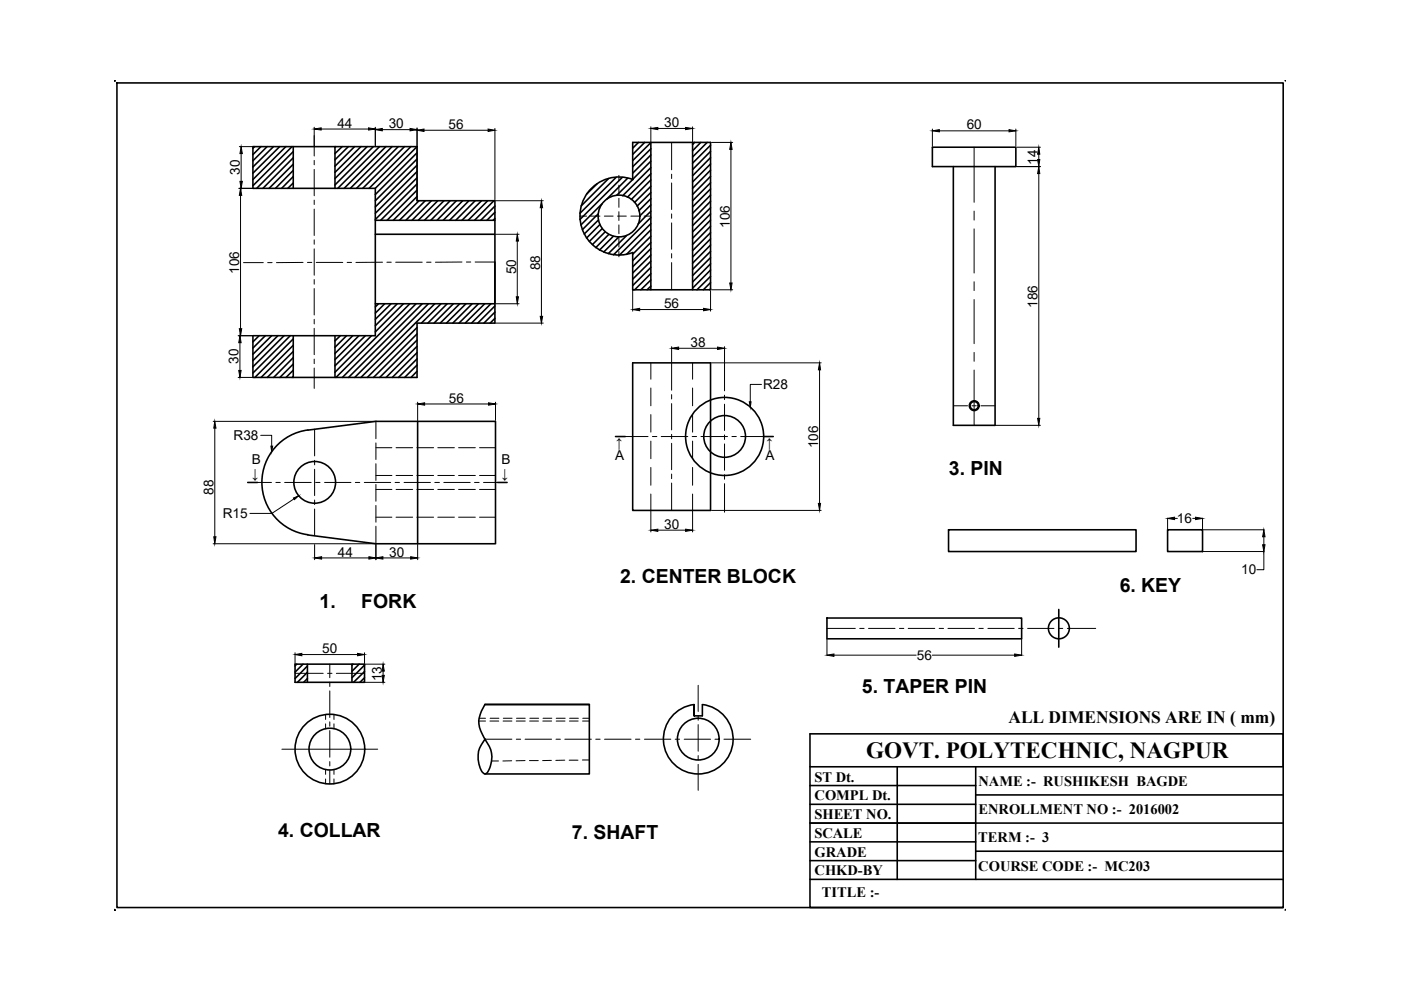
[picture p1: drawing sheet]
<svg xmlns="http://www.w3.org/2000/svg" width="297mm" height="210mm" viewBox="0 0 297 210" stroke-linecap="round" stroke-linejoin="round" font-family="sans-serif">
<!-- layer: 0 -->
<g fill="none" stroke="#000" stroke-width=".34">
<path d="M24.4 17l-.2 .2M24.8 17.6h247.3v174.8h-247.3zM272.5 17l.1 .2M54 31.1l-.4 .3M55.3 31.1l-1.7 1.7M56.6 31.1l-3 3M58 31.1l-4.4 4.3M59.3 31.1l-5.7 5.6M60.6 31.1l-7 7M61.9 31.1l-8.3 8.3M62.2 32.1l-7.8 7.8M62.2 33.5l-6.5 6.4"/>
<path d="M62.2 34.8l-5.1 5.1M62.2 36.1l-3.8 3.8M62.2 37.4l-2.5 2.5M62.2 38.8l-1.2 1.1M62.2 31.1v8.8M71 31.1v8.8M71.2 31.1l-.2 .2M72.5 31.1l-1.5 1.5M73.9 31.1l-2.9 2.8M75.2 31.1l-4.2 4.1M76.5 31.1l-5.5 5.4M77.8 31.1l-6.8 6.8"/>
<path d="M79.1 31.1l-8.1 8.1M80.5 31.1l-8.9 8.8M81.8 31.1l-8.8 8.8M83.1 31.1l-8.8 8.8M84.4 31.1l-8.8 8.8M85.8 31.1l-8.9 8.8M87.1 31.1l-8.8 8.8M88.4 31.1h-34.8v8.8h26M88.4 31.1l-8.8 8.8M88.4 32.4l-8.8 8.8M88.4 33.7l-8.8 8.9M88.4 35l-8.8 8.9"/>
<path d="M88.4 36.4l-8.8 8.8M88.4 37.7l-8.8 8.8M88.4 39l-7.7 7.7M88.4 31.1v11.5h16.5v25.9h-16.5v11.5h-34.8v-8.8h26v-31.3M126.6 39l-2.2 2.2M129 37.9l-5.8 5.8M130.6 37.6l-7.6 7.6M131.9 37.6l-8.9 8.9M133.1 37.8l-4.5 4.5M134.1 38.1l-3.3 3.3M134.1 38.1v-7.9h16.6v31.2h-16.6v-7.8M134.2 38.1a8.3 8.3 0 0 0-11.2 7.7 8.3 8.3 0 0 0 11.2 7.7"/>
<path d="M135.4 30.2l-1.3 1.2M136.7 30.2l-2.6 2.5M138 30.2l-3.9 3.9M138 31.6l-3.9 3.8M138 32.9l-3.9 3.8M138 34.2l-3.9 3.8M138 35.5l-6 6M138 36.8l-5 5M138 38.2l-4.2 4.1M138 39.5l-3.5 3.4M138 30.2v31.2M146.8 30.2v31.2"/>
<path d="M147.3 30.2l-.5 .5M148.6 30.2l-1.8 1.8M149.9 30.2l-3.1 3.1M150.7 30.8l-3.9 3.8M150.7 32.1l-3.9 3.9M150.7 33.4l-3.9 3.9M150.7 34.8l-3.9 3.8M150.7 36.1l-3.9 3.8M150.7 37.4l-3.9 3.8M150.7 38.7l-3.9 3.9M197.7 31.2h17.7v4.1h-17.7zM202.1 35.3v54.9h8.9v-54.9"/>
<path d="M79.6 49.7h25.3M79.6 46.7h25.3M88.4 40.3l-6.3 6.4M88.4 41.7l-5 5M88.8 42.6l-4.1 4.1M90.2 42.6l-4.2 4.1M91.5 42.6l-4.1 4.1M92.8 42.6l-4.1 4.1M94.1 42.6l-4.1 4.1M95.4 42.6l-4.1 4.1M96.8 42.6l-4.1 4.1M98.1 42.6l-4.1 4.1"/>
<path d="M99.4 42.6l-4.1 4.1M100.7 42.6l-4.1 4.1M102.1 42.6l-4.2 4.1M103.4 42.6l-4.1 4.1M104.7 42.6l-4.1 4.1M104.9 55.6v8.8h-25.3M104.9 43.7l-3 3M104.9 45l-1.7 1.7M104.9 46.3l-.4 .4M126.8 45.4l-3.3 3.3M126.9 46.7l-3 2.9M127.2 47.6l-2.8 2.9"/>
<path d="M127.6 43.2l-4.4 4.5M127.7 48.5l-2.7 2.7M128.3 49.2l-2.7 2.7M129.1 49.7l-2.8 2.8M130 50.1l-2.9 2.9M131.2 50.3l-3.2 3.1M132.8 50l-3.8 3.8M138 44.8l-2.7 2.7M138 40.8l-2.9 2.9M138 42.1l-2.5 2.6M138 43.4l-2.4 2.4M138 46.1l-7.9 7.9"/>
<path d="M138 47.4l-6.7 6.7M138 48.7l-5.2 5.2M138 50.1l-3.9 3.8M138 51.4l-3.9 3.9M138 52.7l-3.9 3.9M138 54.1l-3.9 3.8M138 55.4l-3.9 3.8M138 56.7l-3.9 3.9M138 58l-3.4 3.4M138 59.4l-2.1 2M150.7 40.1l-3.9 3.8M150.7 41.4l-3.9 3.8"/>
<path d="M150.7 42.7l-3.9 3.8M150.7 44l-3.9 3.9M150.7 45.4l-3.9 3.8M150.7 46.7l-3.9 3.8M150.7 48l-3.9 3.8M150.7 49.3l-3.9 3.8M150.7 50.6l-3.9 3.9M150.7 52l-3.9 3.8M150.7 53.3l-3.9 3.8M150.7 54.6l-3.9 3.8M150.7 55.9l-3.9 3.9M150.7 57.2l-3.9 3.9"/>
<path d="M150.7 58.6l-2.9 2.8M150.7 59.9l-1.6 1.5M54.9 71.2l-1.3 1.3M56.2 71.2l-2.6 2.6M57.6 71.2l-4 3.9M58.9 71.2l-5.3 5.3M60.2 71.2l-6.6 6.6M61.5 71.2l-7.9 7.9M62.2 71.9l-8.2 8.1M62.2 73.2l-6.8 6.8M62.2 74.5l-5.5 5.5M62.2 75.8l-4.2 4.2"/>
<path d="M62.2 77.2l-2.9 2.8M62.2 78.5l-1.6 1.5M62.2 79.8l-.2 .2M62.2 71.2v8.8M71 71.2v8.8M72.2 71.2l-1.2 1.1M73.5 71.2l-2.5 2.4M74.8 71.2l-3.8 3.7M76.1 71.2l-5.1 5.1M77.5 71.2l-6.5 6.4M78.8 71.2l-7.8 7.7M80.2 64.4l-.6 .7"/>
<path d="M81.6 64.4l-2 2M82.9 64.4l-3.3 3.3M84.2 64.4l-4.6 4.7M85.5 64.4l-5.9 6M86.9 64.4l-15.7 15.6M88.2 64.4l-15.6 15.6M88.4 69.4l-10.5 10.6M88.4 70.8l-9.2 9.2M88.4 72.1l-7.9 7.9M88.4 73.4l-6.5 6.6M88.4 74.8l-5.2 5.2M88.4 76.1l-3.9 3.9"/>
<path d="M88.4 77.4l-2.6 2.6M88.4 78.7l-1.2 1.3M89.5 64.4l-15.6 15.6M90.8 64.4l-15.6 15.6M92.2 64.4l-15.7 15.6M93.5 64.4l-4.1 4.1M94.8 64.4l-4.1 4.1M96.1 64.4l-4.1 4.1M97.5 64.4l-4.2 4.1M98.8 64.4l-4.2 4.1M100.1 64.4l-4.1 4.1M101.5 64.4l-4.2 4.1"/>
<path d="M102.8 64.4l-4.2 4.1M104.1 64.4l-4.1 4.1M104.9 64.9l-3.6 3.6M104.9 66.2l-2.3 2.3M104.9 67.5l-1 1M134.1 76.9h16.6v31.3h-16.6zM138 60.7l-.8 .7M150.7 61.2l-.3 .2M65.3 91.2l14.4-1.9h25.4v26h-25.4l-14.4-1.9M65.3 91.2a11.2 11.2 0 0 0-9.8 11.1 11.2 11.2 0 0 0 9.8 11.1M88.5 89.3v26M130.5 92.6h2.1"/>
<path d="M161.9 92.6h2M52.5 102.3h2.1M105.5 102.3h2M201.1 112.3h39.8v4.6h-39.8zM247.6 112.3h7.4v4.6h-7.4zM175.3 131h41.3v4.4h-41.3zM224.5 129.2v8M62.6 140.8h14.7v3.9h-14.7zM62.9 140.8l-.3 .4M64.2 140.8l-1.6 1.7M65.2 141.2l-2.6 2.7M65.2 142.5l-2.1 2.2"/>
<path d="M65.2 143.9l-.8 .8M65.2 140.8v3.9M74.6 140.8v3.9M74.8 140.8l-.2 .2M76.1 140.8l-1.5 1.5M77.3 141l-2.7 2.7M77.3 142.3l-2.3 2.4M77.3 143.7l-1 1M102.8 149.4h22.2v14.7h-22.2M102.8 149.4a5.8 5.8 0 0 0-.9 5.6l.7 1.4a7.8 7.8 0 0 1 1.7 3.6 5.8 5.8 0 0 1-1.1 4 .89 .89 0 0 1-1.2-.8 5.9 5.9 0 0 1 .8-6.5M102.8 149.4h22.2M147.2 149.4a7.4 7.4 0 0 0-5.4 11.3 7.4 7.4 0 0 0 12.5 0 7.4 7.4 0 0 0-5.4-11.3"/>
<path d="M148.9 149.4v2.4h-1.7v-2.4v2.4M171.7 162.6h100.4v-7h-100.4v36.8h100.4M171.7 174.5h100.4M171.7 178.5h35.2M171.7 170.5h35.2M171.7 166.6h35.2M190.2 162.6v23.9M206.9 162.6v23.9M206.9 168.5h65.2M24.2 192.8l.2 .2M171.7 182.5h35.2M171.7 186.5h100.4"/>
<path d="M206.9 180.5h65.2M272.6 192.8l-.1 .2"/>
<circle cx="131.2" cy="45.8" r="4.4"/>
<circle cx="153.6" cy="92.5" r="8.3"/>
<circle cx="153.6" cy="92.5" r="4.4"/>
<circle cx="206.6" cy="86" r="1.04"/>
<circle cx="206.6" cy="86" r=".87"/>
<circle cx="66.7" cy="102.3" r="4.4"/>
<circle cx="224.5" cy="133.2" r="2.22"/>
<circle cx="69.9" cy="158.8" r="7.4"/>
<circle cx="69.9" cy="158.8" r="4.4"/>
<circle cx="148" cy="156.7" r="4.4"/>
</g>
<g fill="none" stroke="#000" stroke-width=".21">
<path d="M50.6 39.9h2.9M50.7 31.1h2.8M51.1 32.6v5.9M66.6 27v6.1M66.6 34v.9M66.6 35.9v5.6M68.1 27.4h10M79.6 27v3.9M81.1 27.5h5.8M88.4 27.1v15.3M89.9 27.6h13.6M104.9 27.2v15.2"/>
<path d="M131.2 37.2v1.1M131.2 39.3v1.8M138 26.9v3.1M139.5 27.2h5.9M142.4 30.2v5.8M142.4 36.9v1M142.4 38.8v5.6M146.8 26.9v3.1M150.9 30.2h4.4M155 31.7v28.3M197.7 27.4v3.6M199.2 27.7h14.7"/>
<path d="M206.5 31.2v11.7M211.1 35.3h9.5M215.4 27.4v3.6M215.6 31.2h5M220.2 32.7v1.1M220.2 36.8v51.9M51 41.4v28.3M51.6 55.7h4.2M56.8 55.7h.9M64.2 55.6l-5.6 .1M65.2 55.6h.9M66.6 42.4v1"/>
<path d="M66.6 44.3v5.6M66.6 50.9v.9M66.6 52.8v5.5M66.6 59.3v1M67 55.6h5.7M73.6 55.6h.9M81.1 55.6h-5.6M82 55.6h1M83.9 55.6h5.6M90.5 55.6h.9M97.9 55.6h-5.6M98.9 55.6h.9"/>
<path d="M100.7 55.6h4.2M105.1 42.6h10.1M105.1 49.7h5M109.7 51.1v11.8M114.8 44v23.1M122.9 45.8h1.5M125.3 45.8h1.9M128.1 45.8h1.9M130.9 45.8h1.9M131.2 42.1v1.9M131.2 44.9v1.9M131.2 47.7v1.8"/>
<path d="M131.2 50.5v1.9M131.2 53.3v1.2M133.8 45.8h1.8M136.6 45.8h1.4M142.4 45.4v.9M142.4 47.3v5.5M142.4 53.8v.9M142.4 55.7v5.7M206.5 44.8v1.9M206.5 48.5v9.4M206.5 59.7v1.9M50.5 71.2h3"/>
<path d="M50.9 72.7v5.8M66.6 61.2v5.6M66.6 67.7v1M66.6 69.6v5.6M66.6 76.1v1M66.6 78v4.4M105.1 68.5h10.1M105.1 64.4h5M134.1 61.7v4.3M135.6 65.6h13.6M138 76.9v3.5M142.4 73.5v3.3"/>
<path d="M142.4 76.9v5.8M143.9 73.8h8.2M146.8 76.9v3.5M150.7 61.7v4.3M150.9 61.4h4.4M150.9 76.9h23.2M153.6 73.5v9.4M173.8 78.4v28.3M206.5 63.5v9.4M206.5 74.7v1.9M206.5 78.5v11.7M45.2 89.3h34.3"/>
<path d="M45.5 90.8v23M50.5 80h3M55.3 92.3h2.3v2.3M66.7 91v5.7M66.7 97.6v1M66.7 99.5v5.6M79.7 89.3v3.7M79.7 93.9v3.5M79.7 98.3v3.6M79.7 94.9h3.4M84 94.9h3.5M88.4 94.9h3.5"/>
<path d="M88.5 85.3v3.8M90 85.7h13.6M92.8 94.9h3.5M97.2 94.9h3.6M101.7 94.9h3.4M105.1 85.3v3.8M132.6 92.6h4.8M138 82.3v3.7M138 87.9v3.7M138 93.5v3.8M138 99.1v3.8M138.3 92.6h1"/>
<path d="M140.2 92.6h5.6M142.4 83.7v.9M142.4 85.6v5.6M142.4 92.1v.9M142.4 94v5.6M146.8 92.6h.9M146.8 82.3v3.7M146.8 87.9v3.7M146.8 93.5v3.8M146.8 99.1v3.8M148.6 92.6h5.6M153.6 83.8v.9"/>
<path d="M153.6 85.7v5.6M153.6 92.2v1M153.6 94.1v5.6M155.2 92.6h.9M157 92.6h4.9M161.4 81.5h-2.3v3.7M202.1 86h3M206.1 86h.9M208 86h3M211.1 90.2h9.5M45.2 115.3h34.3M54.6 102.3h3"/>
<path d="M58.5 102.3h.9M60.4 102.3h5.6M62.3 105.8l-4.7 3.1h-4.6M66.7 106v1M66.7 107.9v5.7M66.7 115.5v3.2M66.9 102.3h.9M68.2 118.3h10M68.8 102.3h5.6M75.3 102.3h1M77.2 102.3h5.6M79.7 102.7v3.6"/>
<path d="M79.7 107.2v3.5M79.7 111.6v3.7M79.7 115.5v3.2M79.7 103.8h3.4M79.7 109.7h3.4M79.7 100.8h3.4M81.2 118.3h5.9M83.8 102.3h.9M84 103.8h3.5M84 109.7h3.5M84 100.8h3.5M85.7 102.3h5.6"/>
<path d="M88.4 103.8h3.5M88.4 109.7h3.5M88.4 100.8h3.5M88.5 115.5v3.2M92.2 102.3h1M92.8 103.8h3.5M92.8 109.7h3.5M92.8 100.8h3.5M94.1 102.3h5.6M97.2 103.8h3.6M97.2 109.7h3.6M97.2 100.8h3.6"/>
<path d="M100.6 102.3h1M101.7 103.8h3.4M101.7 109.7h3.4M101.7 100.8h3.4M102.5 102.3h3M138 104.7v3.5M138 108.4v4.4M139.5 112.4h5.9M142.4 100.5v1M142.4 102.4v5.8M146.8 104.7v3.5M146.8 108.4v4.4"/>
<path d="M150.9 108.2h23.2M153.6 100.6v1M153.6 102.5v6.1M247.6 109.9v2.4M249 109.9h.6M252.9 109.9h.6M255 109.9v2.4h13M255 116.9h13M268 116.9v3.9h-1.5M268 113.8v1.7M62.6 138.4v2.2M64 138.8h11.8"/>
<path d="M77.3 138.4v2.2M175.3 133.2h6M175.3 135.4v3.6M176.8 138.9h17.5M182.3 133.2h.9M184.1 133.2h5.7M190.7 133.2h.9M192.6 133.2h5.6M197.7 138.9h17.4M199.1 133.2h1M201 133.2h5.6M207.5 133.2h1"/>
<path d="M209.5 133.2h5.5M216 133.2h.9M216.6 135.4v3.6M217.9 133.2h5.6M224.4 133.2h.9M226.3 133.2h6M59.8 158.8h20.3M62.6 142.8h5.9M69 151.5v1M69 153.5v1M69.5 142.8h.9M69.9 140.8v2.9"/>
<path d="M69.9 144.6v1M69.9 146.5v5.6M69.9 153v1M69.9 154.9v5.6M70.8 151.5v1M70.8 153.5v1M71.3 142.8h6M77.5 140.8h4.1M77.5 144.7h4.1M81.2 142.3v.9M101.5 152.9h1.4M101.6 152.3h1.3"/>
<path d="M102.8 156.7h5.7M103.9 152.9h1.8M103.9 152.3h1.9M106.7 152.9h1.8M106.7 152.3h1.9M109.5 156.7h.9M109.5 152.9h1.9M109.5 152.3h1.9M111.3 156.7h5.7M112.3 152.9h1.9M112.3 152.3h1.9M115.1 152.9h1.9"/>
<path d="M115.1 152.3h1.9M117.9 156.7h.9M117.9 152.3h1.9M117.9 152.9h1.9M119.7 156.7h5.7M120.7 152.9h1.9M120.8 152.3h1.8M123.5 152.9h1.5M123.6 152.3h1.4M126.3 156.7h.9M128.2 156.7h5.6M134.7 156.7h1"/>
<path d="M136.6 156.7h5.6M143.2 156.7h.9M145.1 156.7h5.6M148 145.3v5.5M148 151.8v.9M148 153.6v5.7M151.6 156.7h.9M153.5 156.7h5.7M69 163.2v1M69 165.2v1M69.9 161.5v.9M69.9 163.3v2.9"/>
<path d="M70.8 163.2v1M70.8 165.2v1M104.2 161.3h1.5M108.5 161.3h-1.9M111.3 161.3h-1.9M112.3 161.3h1.8M116.9 161.2l-1.9 .1M119.7 161.2h-1.9M120.7 161.2h1.8M123.5 161.1h1.5M148 160.2v.9M148 162.1v5.5"/>
</g>
<g fill="#000">
<circle cx="24.2" cy="17.2" r=".17"/>
<circle cx="134.1" cy="61.4" r=".17"/>
</g>
<g fill="#000" stroke="#000" stroke-width=".21">
<path d="M51.1 31.1l.3 1.5h-.5zM50.9 38.5h.5l-.3 1.4zM66.6 27.4l1.5-.3v.5zM78.1 27.1l1.5 .3-1.5 .2zM79.6 27.5l1.5-.3v.5zM86.9 27.2l1.5 .3-1.5 .2zM88.4 27.6l1.5-.2v.5zM103.5 27.4l1.4 .2-1.4 .3zM138 27.2l1.5-.2v.5zM145.4 27l1.4 .2-1.4 .3zM155 30.2l.2 1.5h-.5zM197.7 27.7l1.5-.2v.5z"/>
<path d="M213.9 27.5l1.5 .2-1.5 .3zM220.2 31.2l.3 1.5h-.5zM220 33.8h.5l-.3 1.5zM220.2 35.3l.3 1.5h-.5zM51 39.9l.3 1.5h-.6zM109.7 49.7l.2 1.4h-.4zM114.8 42.6l.2 1.4h-.5zM50.9 71.2l.2 1.5h-.5zM50.6 78.5h.5l-.2 1.5zM50.7 69.7h.6l-.3 1.5zM109.5 62.9h.4l-.2 1.5zM114.5 67.1h.5l-.2 1.4z"/>
<path d="M134.1 65.6l1.5-.2v.5zM142.4 73.8l1.5-.2v.5zM149.2 65.4l1.5 .2-1.5 .3zM152.1 73.6l1.5 .2-1.5 .3zM154.7 60h.5l-.2 1.4zM173.8 76.9l.2 1.5h-.5zM45.5 89.3l.3 1.5h-.5zM57.4 94.6h.4l-.2 1.2zM88.5 85.7l1.5-.3v.5zM103.6 85.4l1.5 .3-1.5 .2zM158.9 85.2h.3l-.1 1.2zM220 88.7h.5l-.3 1.5z"/>
<path d="M45.3 113.8h.5l-.3 1.5zM62.2 105.6l1.1-.5-.9 .8zM66.7 118.3l1.5-.3v.5zM78.2 118l1.5 .3-1.5 .2zM79.7 118.3l1.5-.3v.5zM87.1 118l1.4 .3-1.4 .2zM138 112.4l1.5-.2v.5zM145.4 112.2l1.4 .2-1.4 .3zM173.5 106.7h.5l-.2 1.5zM247.6 109.9l1.4-.2v.5zM253.5 109.7l1.5 .2-1.5 .3zM268 112.3l.2 1.5h-.5z"/>
<path d="M267.7 115.5h.5l-.2 1.4zM62.6 138.8l1.4-.3v.5zM75.8 138.5l1.5 .3-1.5 .2zM175.3 138.9l1.5-.2v.5zM215.1 138.7l1.5 .2-1.5 .3zM81.2 140.8l.3 1.5h-.5zM81 143.2h.5l-.3 1.5zM24.3 192.9l.2 .1h-.2z"/>
</g>
<text font-size="4.9" x="183.6" y="160.7">GOVT. POLYTECHNIC, NAGPUR</text>
<g font-size="4.1">
<text x="201.2" y="100.8">3. PIN</text>
<text x="131.5" y="123.5">2. CENTER BLOCK</text>
<text x="237.4" y="125.5">6. KEY</text>
<text x="67.8" y="129">1.</text>
<text x="76.6" y="129">FORK</text>
<text x="182.7" y="146.9">5. TAPER PIN</text>
<text x="59" y="177.4">4. COLLAR</text>
<text x="121.3" y="177.9">7. SHAFT</text>
</g>
<text font-size="3.7" x="213.8" y="153.2">ALL DIMENSIONS ARE IN ( mm)</text>
<g font-size="3.1">
<text x="172.7" y="165.7">ST Dt.</text>
<text x="207.5" y="166.7">NAME :- RUSHIKESH BAGDE</text>
<text x="172.7" y="173.7">SHEET NO.</text>
<text x="172.7" y="169.7">COMPL Dt.</text>
<text x="207.5" y="172.6">ENROLLMENT NO :- 2016002</text>
<text x="172.7" y="177.6">SCALE</text>
<text x="207.4" y="178.6">TERM :- 3</text>
<text x="172.7" y="181.6">GRADE</text>
<text x="172.7" y="185.6">CHKD-BY</text>
<text x="207.4" y="184.6">COURSE CODE :- MC203</text>
<text x="174.3" y="190.2">TITLE :-</text>
</g>
<g font-size="2.9">
<text x="71.5" y="27.1">44</text>
<text x="82.4" y="27.2">30</text>
<text x="95.1" y="27.4">56</text>
<text x="140.8" y="27">30</text>
<text x="205" y="27.4">60</text>
<text x="220" y="34.9" transform="rotate(-90 220 34.9)">14</text>
<text x="50.9" y="37.1" transform="rotate(-90 50.9 37.1)">30</text>
<text x="154.7" y="48.3" transform="rotate(-90 154.7 48.3)">106</text>
<text x="50.7" y="58.1" transform="rotate(-90 50.7 58.1)">106</text>
<text x="109.4" y="58.1" transform="rotate(-90 109.4 58.1)">50</text>
<text x="114.5" y="57.3" transform="rotate(-90 114.5 57.3)">88</text>
<text x="140.8" y="65.3">56</text>
<text x="219.9" y="65.2" transform="rotate(-90 219.9 65.2)">186</text>
<text x="50.6" y="77.2" transform="rotate(-90 50.6 77.2)">30</text>
<text x="146.4" y="73.6">38</text>
<text x="161.8" y="82.5">R28</text>
<text x="95.2" y="85.4">56</text>
<text x="49.5" y="93.4">R38</text>
<text x="130.5" y="94.7">↑</text>
<text x="162.4" y="94.7">↑</text>
<text x="173.5" y="95.1" transform="rotate(-90 173.5 95.1)">106</text>
<text x="53.4" y="98.4">B</text>
<text x="53.4" y="101.3">↓</text>
<text x="106.3" y="98.4">B</text>
<text x="106.3" y="101.3">↓</text>
<text x="130.4" y="97.6">A</text>
<text x="162.3" y="97.6">A</text>
<text x="45.3" y="105" transform="rotate(-90 45.3 105)">88</text>
<text x="47.2" y="109.9">R15</text>
<text x="140.8" y="112.2">30</text>
<text x="249.5" y="110.9">16</text>
<text x="71.7" y="118">44</text>
<text x="82.5" y="118">30</text>
<text x="263.2" y="121.8">10</text>
<text x="68.3" y="138.5">50</text>
<text x="194.4" y="139.9">56</text>
<text x="81" y="144.5" transform="rotate(-90 81 144.5)">13</text>
</g>
</svg>
